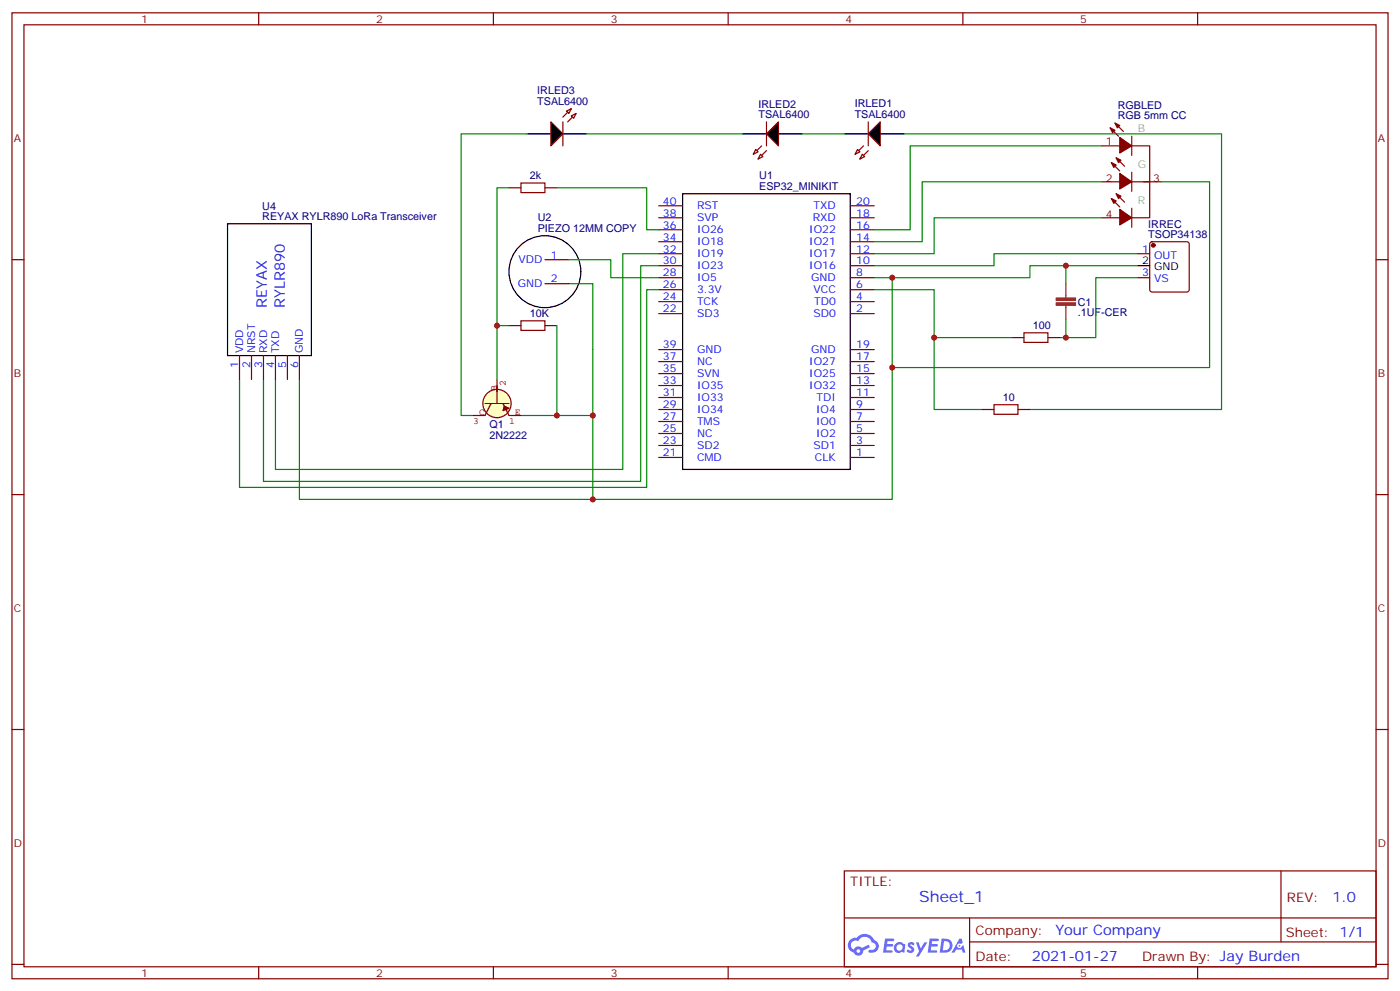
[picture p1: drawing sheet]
<svg xmlns="http://www.w3.org/2000/svg" width="412mm" height="292mm" viewBox="0 0 412 292" stroke-linecap="round" stroke-linejoin="round" font-family="sans-serif">
<g fill="none" stroke="#870000" stroke-width=".35">
<path d="M3.5 3.8h405.4v284.3h-405.4zM7.1 7.3h398.2v277.3h-398.2zM76.2 3.8v3.5M145.3 3.8v3.5M214.5 3.8v3.5M283.6 3.8v3.5M352.8 3.8v3.5M3.5 76.4h3.6M405.3 76.4h3.6M3.5 145.6h3.6M405.3 145.6h3.6M3.5 214.7h3.6"/>
<path d="M405.3 214.7h3.6M248.7 256.4h156.6v28.2h-156.6zM377.3 256.4v20.9M248.7 270.2h156.5M285.6 277.3h119.6M285.6 270.2v14.1M3.5 283.9h3.6M76.2 284.6v3.5M145.3 284.6v3.5M214.5 284.6v3.5M283.6 284.6v3.5M352.8 284.6v3.5"/>
<path d="M405.3 283.9h3.6"/>
</g>
<g fill="#5487ff">
<path d="M267.7 277.5a1.22 1.22 0 0 1 1.7 .3l-.4 .6a.47 .47 0 0 0-.3-.4 .47 .47 0 0 0-.5 .2l.1 .2a1.14 1.14 0 0 1 .8 1.7 1.14 1.14 0 0 1-1.9 0l-.2-.2 .5-.5 .7 .4a.29 .29 0 0 0 .3-.2 .29 .29 0 0 0-.2-.4 1.04 1.04 0 0 1-.6-1.7z"/>
<path d="M260.7 276.3h2.4l.3 .2-.2 .5h-1.8l-.1 .9h1.5l.3 .4-.3 .3h-1.6l-.2 1.1 1.7 .1 .2 .3-.2 .3h-2.6z"/>
<path d="M273.8 276.3h2.4l.3 .2-.1 .5h-1.8l-.2 .9h1.6l.3 .4-.4 .3h-1.6l-.1 1.1 1.7 .1 .2 .3-.2 .3h-2.6z"/>
<path d="M282.6 276.3h.7l.3 1.2-.6 .4a.69 .69 0 0 0-1 .2 .69 .69 0 0 0 .4 1 .69 .69 0 0 0 .9-.6l.5-.3 .6 2.2h-.8l-.2-.8h-1.8l-.5 .8h-.8z"/>
<path d="M269.8 277.4h.8l.6 1.8 1.1-1.8h.9l-2.6 4.2h-.8l.9-1.6z"/>
<path d="M277.4 276.3l-.6 4.1h1.3a2.11 2.11 0 0 0 2.5-2.1 2.11 2.11 0 0 0-2.5-2zM278.1 277a1.39 1.39 0 0 1 1.7 1.4 1.39 1.39 0 0 1-1.8 1.3h-.3z"/>
<path d="M263.7 277.9a1.54 1.54 0 0 0-.1 2.2 1.54 1.54 0 0 0 2.2 .1l.6 .2 .3-2.3-.2-.2h-.4a1.49 1.49 0 0 0-2.4 0zM264 278.9a.94 .94 0 0 1 1.8 0 .94 .94 0 0 1-1.8 0z"/>
<path d="M250.4 276.7a2.18 2.18 0 0 0 1.1 3.7 1.44 1.44 0 0 0 1.6 .9 1.44 1.44 0 0 0 1.2-1.5l2-1-.5-.7-1.9 .9a1.47 1.47 0 0 0-2.4 .5 1.39 1.39 0 0 1-.7-2 1.39 1.39 0 0 1 2-.4 2.12 2.12 0 0 1 2.2-1.3 2.12 2.12 0 0 1 1.9 1.7 1.14 1.14 0 0 1 1.1 1.4 1.14 1.14 0 0 1-1.7 .7 .43 .43 0 0 0-.5 .4 .43 .43 0 0 0 .4 .5 1.98 1.98 0 0 0 2.5-1.3 1.98 1.98 0 0 0-1.2-2.5 3.1 3.1 0 0 0-5.3-.7l-.9 .1zM252.3 280a.55 .55 0 0 1 1.1 0 .55 .55 0 0 1-1.1 0z"/>
<circle cx="282.6" cy="278.4" r=".26"/>
</g>
<path d="M248.7 39.4h7.1M259.3 39.4h7" fill="none" stroke="#000" stroke-width=".35"/>
<path d="M255.8 39.4l3.5-3.5v7z" fill="#000" stroke="#870000" stroke-width=".35"/>
<path d="M254.4 42.9l-2.5 2.5M255.8 44.3l-2.5 2.5" fill="none" stroke="#870000" stroke-width=".35"/>
<g fill="#f0f0f0" stroke="#870000" stroke-width=".35">
<path d="M252.6 44l.7 .7-1.4 .7z"/>
<path d="M254 45.4l.7 .7-1.4 .7z"/>
</g>
<path d="M255.8 35.9v7M224.4 42.9l-2.5 2.5M225.8 44.3l-2.5 2.5" fill="none" stroke="#870000" stroke-width=".35"/>
<path d="M218.7 39.4h7.1M229.3 39.4h7.1" fill="none" stroke="#000" stroke-width=".35"/>
<path d="M225.8 39.4l3.5-3.5v7z" fill="#000" stroke="#870000" stroke-width=".35"/>
<g fill="#f0f0f0" stroke="#870000" stroke-width=".35">
<path d="M222.6 44l.7 .7-1.4 .7z"/>
<path d="M224 45.4l.7 .7-1.4 .7z"/>
</g>
<path d="M168.3 32l-2.5 2.5M169.7 33.4l-2.5 2.5M225.8 35.9v7" fill="none" stroke="#870000" stroke-width=".35"/>
<path d="M155.2 39.4h7.1M165.8 39.4h7.1" fill="none" stroke="#000" stroke-width=".35"/>
<path d="M162.3 35.9l3.5 3.5-3.5 3.5z" fill="#000" stroke="#870000" stroke-width=".35"/>
<g fill="#f0f0f0" stroke="#870000" stroke-width=".35">
<path d="M168.3 34.1l1.4-.7-.7 1.4z"/>
<path d="M166.9 32.7l1.4-.7-.7 1.4z"/>
</g>
<g fill="none" stroke="#870000" stroke-width=".35">
<path d="M165.8 35.9v7M327 37.6l2.5 2.5M328.4 36.2l2.5 2.5M324.6 53.5h5.2M324.6 42.9h5.2M327.4 47.9l2.4 2.4M327.4 58.5l2.4 2.4M328.8 46.5l2.5 2.4M328.8 57l2.5 2.5M333.4 42.9h5.3v21.2h-5.3M333.4 53.5h8.8M333.4 40.1v5.7"/>
<path d="M333.4 50.7v5.6M194 78.2h7.1M194 74.7h7.1M194 71.2h7.1M194 67.6h7.1M194 64.1h7.1M194 60.6h7.1M250.5 78.2h7M250.5 74.7h7M250.5 71.2h7M250.5 67.6h7M250.5 64.1h7"/>
<path d="M250.5 60.6h7M324.6 64.1h5.2M333.4 61.3v5.6M194 92.3h7.1M194 88.8h7.1M194 85.3h7.1M194 81.7h7.1M250.5 92.3h7M250.5 88.8h7M250.5 85.3h7M250.5 81.7h7M194 117h7.1"/>
<path d="M194 113.5h7.1M194 110h7.1M194 106.4h7.1M194 102.9h7.1M250.5 117h7M250.5 113.5h7M250.5 110h7M250.5 106.4h7M250.5 102.9h7M194 134.7h7.1M194 131.1h7.1M194 127.6h7.1"/>
<path d="M194 124.1h7.1M194 120.5h7.1M250.5 134.7h7M250.5 131.1h7M250.5 127.6h7M250.5 124.1h7M250.5 120.5h7"/>
</g>
<path d="M201.1 57h49.4v81.2h-49.4z" fill="none" stroke="#000" stroke-width=".35"/>
<g fill="#870000" stroke="#870000" stroke-width=".35">
<path d="M327 37.6l1.4 .7-.7 .8z"/>
<path d="M328.4 36.2l1.4 .7-.7 .7z"/>
<path d="M329.8 40.5l3.6 2.4-3.6 2.1z"/>
<path d="M327.4 47.9l1.4 .7-.7 .7z"/>
<path d="M328.8 46.5l1.4 .7-.7 .7z"/>
<path d="M329.8 51l3.6 2.5-3.6 2.1z"/>
<path d="M327.4 58.5l1.4 .7-.7 .7z"/>
<path d="M328.8 57l1.4 .7-.7 .8z"/>
<path d="M329.8 61.6l3.6 2.5-3.6 2.1z"/>
</g>
<circle cx="146.4" cy="118.8" r="4.2" fill="#ffffc2" stroke="#850000" stroke-width=".35"/>
<path d="M148.5 119.5l1.4 .7-1.7 .7z" fill="#850000" stroke="#850000" stroke-width=".35"/>
<path d="M142.9 118.8h7M144.6 118.8l-1.7 3.5h-3.6M146.4 111.7v7.1M148.2 118.8l1.7 3.5h3.6" fill="none" stroke="#850000" stroke-width=".35"/>
<g fill="none" stroke="#870000" stroke-width=".35">
<path d="M149.9 55.3h3.6M153.5 53.9h7v2.8h-7zM160.5 55.3h3.5M160.5 76.4h7.1M335.1 74.7h3.6M338.9 71.4l.5-.2h10.2l.5 .2 .2 .5v13.4l-.2 .5-.5 .2h-10.2l-.5-.3-.2-.4v-13.4zM149.9 95.8h3.6M153.5 94.4h7v2.9h-7zM160.5 83.5h7.1M160.5 95.8h3.5M298.1 99.4h3.5M301.6 98h7.1v2.8h-7.1z"/>
<path d="M308.7 99.4h3.5M335.1 81.7h3.6M70.6 104.7v7M74.1 104.7v7M77.6 104.7v7M81.1 104.7v7M84.7 104.7v7M88.2 104.7v7M292.8 119.1h7.1v2.9h-7.1zM289.3 120.5h3.5M299.9 120.5h3.5"/>
</g>
<g fill="none" stroke="#000" stroke-width=".35">
<path d="M67 65.9h24.7v38.8h-24.7zM335.1 78.2h3.6"/>
<circle cx="160.5" cy="80" r="10.6"/>
</g>
<path d="M314 83.5v4.2M314 89.9v4.2" fill="none" stroke="#8c2424" stroke-width=".35"/>
<g fill="#8c2424" stroke="#8c2424" stroke-width=".35">
<path d="M311.1 89.1h5.7v.8h-5.7z"/>
<path d="M311.1 87.7h5.7v.7h-5.7z"/>
</g>
<circle cx="339.7" cy="72.2" r=".53" fill="#870000" stroke="#870000" stroke-width=".35"/>
<g fill="none" stroke="#008700" stroke-width=".35">
<path d="M155.2 39.4h-19.4v82.9h3.5M172.9 39.4h45.8M236.4 39.4h12.3M266.3 39.4h93.5v81.1h-56.4M149.9 55.3h-3.5v56.4M164 55.3h26.5v12.3h3.5M324.6 42.9h-56.5v24.7h-10.6M324.6 53.5h-53v17.7h-14.1M342.2 53.5h14.1v54.7h-93.5M167.6 76.4h12.3v5.3h14.1M194 74.7h-10.6v63.5h-102.3v-26.5M194 78.2h-5.3v63.5h-111.1v-30"/>
<path d="M314 78.2v5.3M324.6 64.1h-49.4v10.6h-17.7M335.1 78.2h-31.7v3.5h-40.6v65.3h-88.2v-63.5h-7M335.1 74.7h-42.3v3.5h-35.3M146.4 95.8h3.5M164 95.8v26.5M194 85.3h-3.5v58.2h-119.9v-31.8M257.5 85.3h17.7v35.2h14.1M257.5 81.7h5.3M275.2 99.4h22.9M314 94.1v5.3M335.1 81.7h-12.3v17.7h-10.6"/>
<path d="M88.2 111.7v35.3h86.4M153.5 122.3h21.1"/>
</g>
<g fill="#c00">
<circle cx="146.4" cy="95.8" r=".88"/>
<circle cx="314" cy="78.2" r=".88"/>
<circle cx="275.2" cy="99.4" r=".88"/>
<circle cx="314" cy="99.4" r=".88"/>
<circle cx="262.8" cy="108.2" r=".88"/>
<circle cx="174.6" cy="122.3" r=".88"/>
<circle cx="164" cy="122.3" r=".88"/>
<circle cx="174.6" cy="147" r=".88"/>
<circle cx="262.8" cy="81.7" r=".88"/>
</g>
<text font-size="4.6" fill="#00f" x="270.8" y="265.4">Sheet_1</text>
<g font-size="4.2" fill="#00f">
<text x="78.6" y="90.6" transform="rotate(-90 78.6 90.6)">REYAX</text>
<text x="83.9" y="90.6" transform="rotate(-90 83.9 90.6)">RYLR890</text>
<text x="392.5" y="265.6">1.0</text>
<text x="310.9" y="275.2">Your Company</text>
<text x="304" y="283">2021-01-27</text>
</g>
<g font-size="3.9" fill="#800">
<text x="250.5" y="260.9">TITLE:</text>
<text x="379.1" y="265.6">REV:</text>
<text x="287.4" y="275.1">Company:</text>
<text x="378.7" y="275.8">Sheet: 1/1</text>
<text x="287.4" y="282.8">Date:</text>
<text x="336.4" y="282.9">Drawn By: Jay Burden</text>
</g>
<g font-size="3.2" fill="#800">
<text x="41.6" y="6.8">1</text>
<text x="110.8" y="6.8">2</text>
<text x="179.9" y="6.8">3</text>
<text x="249.1" y="6.8">4</text>
<text x="318.2" y="6.8">5</text>
<text x="4.1" y="41.9">A</text>
<text x="405.9" y="41.9">A</text>
<text x="325.7" y="42.6">1</text>
<text x="325.7" y="53.5">2</text>
<text x="339.7" y="53.5">3</text>
<text x="325.7" y="64.1">4</text>
<text x="4.1" y="111">B</text>
<text x="405.9" y="111">B</text>
<text x="4.1" y="180.2">C</text>
<text x="405.9" y="180.2">C</text>
<text x="4.1" y="249.3">D</text>
<text x="405.9" y="249.3">D</text>
<text x="41.6" y="287.6">1</text>
<text x="110.8" y="287.6">2</text>
<text x="179.9" y="287.6">3</text>
<text x="249.1" y="287.6">4</text>
<text x="318.2" y="287.6">5</text>
</g>
<g font-size="3.2" fill="#000080">
<text x="158.3" y="27.7">IRLED3</text>
<text x="158.3" y="30.9">TSAL6400</text>
<text x="223.4" y="34.8">TSAL6400</text>
<text x="223.4" y="31.7">IRLED2</text>
<text x="251.8" y="34.8">TSAL6400</text>
<text x="251.8" y="31.6">IRLED1</text>
<text x="329.3" y="35.2">RGB 5mm CC</text>
<text x="329.3" y="32">RGBLED</text>
<text x="156.1" y="52.8">2k</text>
<text x="223.7" y="52.6">U1</text>
<text x="223.7" y="55.8">ESP32_MINIKIT</text>
<text x="77.3" y="64.8">REYAX RYLR890 LoRa Transceiver</text>
<text x="77.3" y="61.7">U4</text>
<text x="158.4" y="65.1">U2</text>
<text x="158.4" y="68.3">PIEZO 12MM COPY</text>
<text x="338.3" y="70.1">TSOP34138</text>
<text x="338.3" y="67">IRREC</text>
<text x="317.5" y="89.9">C1</text>
<text x="156.1" y="93.4">10K</text>
<text x="317.5" y="93.1">.1UF-CER</text>
<text x="304.2" y="96.9">100</text>
<text x="295.4" y="118.1">10</text>
<text x="144.2" y="129.1">2N2222</text>
<text x="144.2" y="126">Q1</text>
</g>
<g font-size="3.2" fill="#999">
<text x="335.1" y="38.9">B</text>
<text x="335.1" y="49.5">G</text>
<text x="335.1" y="60.1">R</text>
</g>
<g font-size="3.2" fill="#00f">
<text x="195.3" y="63.7">38</text>
<text x="195.3" y="60.2">40</text>
<text x="205.3" y="65.2">SVP</text>
<text x="205.3" y="61.6">RST</text>
<text x="239.4" y="65.2">RXD</text>
<text x="239.7" y="61.6">TXD</text>
<text x="252.2" y="63.7">18</text>
<text x="252.2" y="60.2">20</text>
<text x="195.3" y="70.8">34</text>
<text x="195.3" y="67.3">36</text>
<text x="205.3" y="68.7">IO26</text>
<text x="238.4" y="68.7">IO22</text>
<text x="252.2" y="70.8">14</text>
<text x="252.2" y="67.3">16</text>
<text x="152.7" y="77.5">VDD</text>
<text x="162.3" y="76.1">1</text>
<text x="195.3" y="77.9">30</text>
<text x="195.3" y="74.3">32</text>
<text x="205.3" y="75.7">IO19</text>
<text x="205.3" y="72.2">IO18</text>
<text x="238.4" y="75.7">IO17</text>
<text x="238.4" y="72.2">IO21</text>
<text x="252.2" y="77.9">10</text>
<text x="252.2" y="74.3">12</text>
<text x="336.5" y="74.3">1</text>
<text x="340" y="76.1">OUT</text>
<text x="162.3" y="83.1">2</text>
<text x="195.3" y="81.4">28</text>
<text x="205.3" y="82.8">IO5</text>
<text x="205.3" y="79.3">IO23</text>
<text x="238.4" y="79.3">IO16</text>
<text x="239" y="82.8">GND</text>
<text x="252.2" y="81.4">8</text>
<text x="336.5" y="81.4">3</text>
<text x="340" y="83.1">VS</text>
<text x="152.5" y="84.6">GND</text>
<text x="195.3" y="88.4">24</text>
<text x="195.3" y="84.9">26</text>
<text x="205.3" y="89.9">TCK</text>
<text x="205.3" y="86.3">3.3V</text>
<text x="239.6" y="86.3">VCC</text>
<text x="239.8" y="89.9">TD0</text>
<text x="252.2" y="88.4">4</text>
<text x="252.2" y="84.9">6</text>
<text x="195.3" y="92">22</text>
<text x="205.3" y="93.4">SD3</text>
<text x="239.6" y="93.4">SD0</text>
<text x="252.2" y="92">2</text>
<text x="71.6" y="104" transform="rotate(-90 71.6 104)">VDD</text>
<text x="75.1" y="104" transform="rotate(-90 75.1 104)">NRST</text>
<text x="78.7" y="104" transform="rotate(-90 78.7 104)">RXD</text>
<text x="82.2" y="104" transform="rotate(-90 82.2 104)">TXD</text>
<text x="89.3" y="104" transform="rotate(-90 89.3 104)">GND</text>
<text x="195.3" y="106.1">37</text>
<text x="195.3" y="102.6">39</text>
<text x="205.3" y="107.5">NC</text>
<text x="205.3" y="104">GND</text>
<text x="238.4" y="107.5">IO27</text>
<text x="239" y="104">GND</text>
<text x="252.2" y="106.1">17</text>
<text x="252.2" y="102.6">19</text>
<text x="70.2" y="108.5" transform="rotate(-90 70.2 108.5)">1</text>
<text x="73.7" y="108.5" transform="rotate(-90 73.7 108.5)">2</text>
<text x="77.3" y="108.5" transform="rotate(-90 77.3 108.5)">3</text>
<text x="80.8" y="108.5" transform="rotate(-90 80.8 108.5)">4</text>
<text x="84.3" y="108.5" transform="rotate(-90 84.3 108.5)">5</text>
<text x="87.8" y="108.5" transform="rotate(-90 87.8 108.5)">6</text>
<text x="195.3" y="113.1">33</text>
<text x="195.3" y="109.6">35</text>
<text x="205.3" y="111">SVN</text>
<text x="238.4" y="111">IO25</text>
<text x="252.2" y="113.1">13</text>
<text x="252.2" y="109.6">15</text>
<text x="195.3" y="116.7">31</text>
<text x="205.3" y="118.1">IO33</text>
<text x="205.3" y="114.5">IO35</text>
<text x="238.4" y="114.5">IO32</text>
<text x="240.5" y="118.1">TDI</text>
<text x="252.2" y="116.7">11</text>
<text x="195.3" y="123.7">27</text>
<text x="195.3" y="120.2">29</text>
<text x="205.3" y="125.1">TMS</text>
<text x="205.3" y="121.6">IO34</text>
<text x="240.4" y="125.1">IO0</text>
<text x="240.4" y="121.6">IO4</text>
<text x="252.2" y="123.7">7</text>
<text x="252.2" y="120.2">9</text>
<text x="195.3" y="130.8">23</text>
<text x="195.3" y="127.2">25</text>
<text x="205.3" y="128.7">NC</text>
<text x="240.4" y="128.7">IO2</text>
<text x="252.2" y="130.8">3</text>
<text x="252.2" y="127.2">5</text>
<text x="195.3" y="134.3">21</text>
<text x="205.3" y="135.7">CMD</text>
<text x="205.3" y="132.2">SD2</text>
<text x="239.6" y="132.2">SD1</text>
<text x="240.1" y="135.7">CLK</text>
<text x="252.2" y="134.3">1</text>
</g>
<g font-size="3.2">
<text x="336.5" y="77.9">2</text>
<text x="340" y="79.6">GND</text>
</g>
<g font-size="2.8" fill="#840000">
<text x="149" y="113.5" transform="rotate(-90 149 113.5)">2</text>
<text x="146.3" y="115.2" transform="rotate(-90 146.3 115.2)">B</text>
<text x="139.4" y="125">3</text>
<text x="141.1" y="122.2">C</text>
<text x="150" y="125">1</text>
<text x="151.7" y="122.2">E</text>
</g>
</svg>
